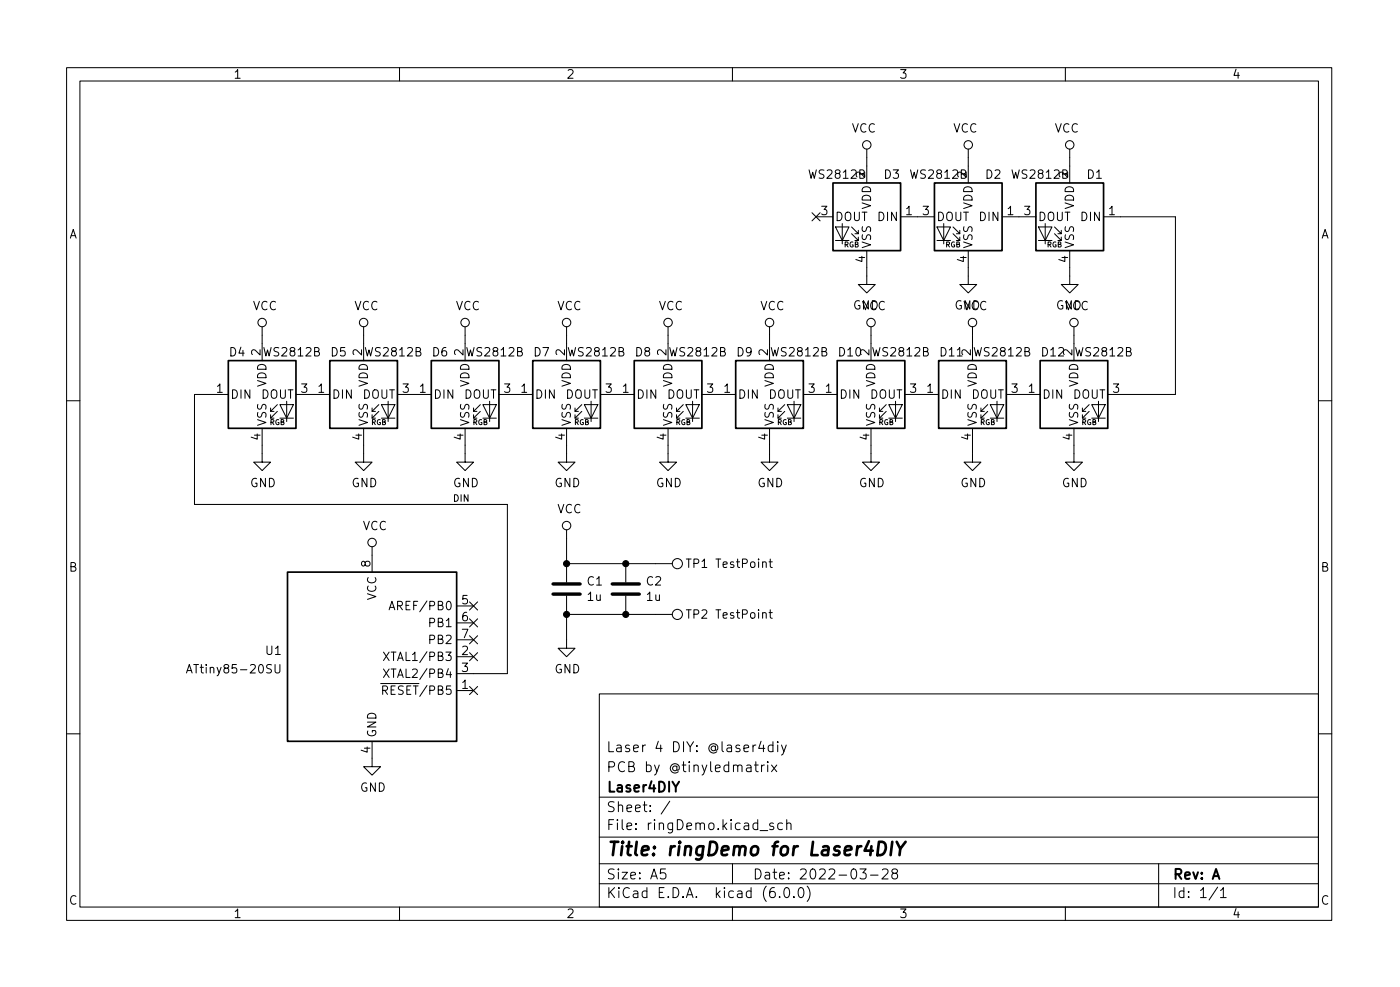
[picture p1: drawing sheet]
<svg xmlns="http://www.w3.org/2000/svg" width="210mm" height="148mm" viewBox="0 0 210 148" stroke-linecap="round" stroke-linejoin="round" font-family="sans-serif">
<g fill="none" stroke="#000" stroke-width=".15">
<path d="M10 10.2h190v128h-190zM12 12.2h186v124h-186zM60 10.2v2M110 10.2v2M160 10.2v2M121.9 31.9l1.3 1.3M122.6 32.5h2.5M123.2 31.9l-1.3 1.3M125.5 34.1h2l-1 2zM125.5 36.1h2M126.5 33.6v3M127.9 35.1l1 1v-.5"/>
<path d="M127.9 34.1l1 1v-.5M128.4 35.1h.5M130.2 37.6v5.1h-1.3l1.3 1.3 1.2-1.3h-1.2M130.2 22.4v2.5M135.3 32.5h5M140.7 34.1h2l-1 2zM140.7 36.1h2M141.7 33.6v3M143.1 35.1l1 1v-.5M143.1 34.1l1 1v-.5M143.6 35.1h.5M145.4 37.6v5.1h-1.3l1.3 1.3 1.3-1.3h-1.3"/>
<path d="M145.4 22.4v2.5M150.5 32.5h5.1M156 34.1h2l-1 2zM156 36.1h2M157 33.6v3M158.4 35.1l1 1v-.5M158.4 34.1l1 1v-.5M158.9 35.1h.5M160.7 37.6v5.1h-1.3l1.3 1.3 1.2-1.3h-1.2M160.7 22.4v2.5M165.7 32.5h10.8v26.7h-10.1M34.3 59.2h-5.1v16.5h47v25.4h-7.6"/>
<path d="M39.4 49.1v2.5M44.4 59.2h5.1M54.6 49.1v2.5M59.7 59.2h5.1M69.8 49.1v2.5M74.9 59.2h5.1M85.1 49.1v2.5M90.2 59.2h5M100.3 49.1v2.5M105.4 59.2h5.1M115.6 49.1v2.5M120.6 59.2h5.1"/>
<path d="M129.1 45.2a.62 .62 0 0 0-.8 .4 .62 .62 0 0 0 .5 .8l.3-.1v-.4h-.2M130.8 49.1v2.5M135.9 59.2h5.1M144.3 45.2a.62 .62 0 0 0-.7 .4 .62 .62 0 0 0 .4 .8l.4-.1v-.4h-.3M146 49.1v2.5M151.1 59.2h5.1M159.6 45.2a.62 .62 0 0 0-.8 .4 .62 .62 0 0 0 .5 .8l.3-.1v-.4h-.2M161.3 49.1v2.5M10 60.2h2M39.4 64.3v5.1h1.2l-1.2 1.2-1.3-1.2h1.3M40.6 61.8h.5M41.7 61.8l-1.1 1v-.5"/>
<path d="M41.7 60.7l-1.1 1.1v-.6M42 60.7h2.1l-1 2.1zM42 62.8h2.1M43.1 60.2v3.1M54.6 64.3v5.1h1.3l-1.3 1.2-1.3-1.2h1.3M55.9 61.8h.5M56.9 61.8l-1 1v-.5M56.9 60.7l-1 1.1v-.6M57.3 60.7h2l-1 2.1zM57.3 62.8h2M58.3 60.2v3.1M69.8 64.3v5.1h1.3l-1.3 1.2-1.2-1.2h1.2"/>
<path d="M71.1 61.8h.5M72.1 61.8l-1 1v-.5M72.1 60.7l-1 1.1v-.6M72.5 60.7h2l-1 2.1zM72.5 62.8h2M73.5 60.2v3.1M85.1 64.3v5.1h1.3l-1.3 1.2-1.3-1.2h1.3M85.1 79.5v7.9M86.4 61.8h.5M87.4 61.8l-1 1v-.5M87.4 60.7l-1 1.1v-.6M87.8 60.7h2l-1 2.1z"/>
<path d="M87.8 62.8h2M88.8 60.2v3.1M100.3 64.3v5.1h1.3l-1.3 1.2-1.2-1.2h1.2M101.6 61.8h.5M102.6 61.8l-1 1v-.5M102.6 60.7l-1 1.1v-.6M103 60.7h2l-1 2.1zM103 62.8h2M104 60.2v3.1M115.6 64.3v5.1h1.2l-1.2 1.2-1.3-1.2h1.3M116.8 61.8h.5M117.9 61.8l-1.1 1v-.5"/>
<path d="M117.9 60.7l-1.1 1.1v-.6M118.2 60.7h2.1l-1 2.1zM118.2 62.8h2.1M119.3 60.2v3.1M130.8 64.3v5.1h1.3l-1.3 1.2-1.3-1.2h1.3M132.1 61.8h.5M133.1 61.8l-1 1v-.5M133.1 60.7l-1 1.1v-.6M133.5 60.7h2l-1 2.1zM133.5 62.8h2M134.5 60.2v3.1M146 64.3v5.1h1.3l-1.3 1.2-1.2-1.2h1.2"/>
<path d="M147.3 61.8h.5M148.3 61.8l-1 1v-.5M148.3 60.7l-1 1.1v-.6M148.7 60.7h2l-1 2.1zM148.7 62.8h2M149.7 60.2v3.1M161.3 64.3v5.1h1.3l-1.3 1.2-1.3-1.2h1.3M162.6 61.8h.5M163.6 61.8l-1 1v-.5M163.6 60.7l-1 1.1v-.6M164 60.7h2l-1 2.1zM164 62.8h2"/>
<path d="M165 60.2v3.1M198 60.2h2M41.3 99.8v1l.3 .2h.2l.2-.2v-1M55.9 82.1v3.8M57.6 97.9l.8 1.3M58.4 91.5l.5-1.2 .4 1.2M58.4 97.9l-.8 1.3M58.6 91.2h.6M68.6 98.6h2.5M68.6 91h2.5M68.6 93.5h2.5M68.6 96h2.5"/>
<path d="M70.5 92.9l1.2 1.2M70.5 98l1.2 1.2M70.5 95.4l1.2 1.3M70.5 90.4l1.2 1.2M71.7 92.9l-1.2 1.2M71.7 98l-1.2 1.2M71.7 95.4l-1.2 1.3M71.7 90.4l-1.2 1.2M85.1 89.4v7.9h1.3l-1.3 1.3-1.3-1.3h1.3M85.1 84.6h15.9M85.1 92.2h15.9M94 84.6v2.8"/>
<path d="M94 89.4v2.8M115.5 84.3h.5M115.5 92h.5M115.7 83.9v1.1l.3 .2M115.7 91.5v1.1l.3 .2M10 110.2h2M28 101l.4-1.2 .5 1.2M28.1 100.7h.6M55.9 111.3v3.8h1.2l-1.2 1.3-1.3-1.3h1.3M57.6 100.4l.8 1.3M58.4 100.4l-.8 1.3M68.6 103.7h2.5"/>
<path d="M70.5 103.1l1.2 1.2M71.7 103.1l-1.2 1.2M90 104.2h108v32h-108zM90 119.7h108M113.3 114.8h.6M113.5 114.3v1.3l.1 .2h.3M114.3 111.3l-.4 1h1M114.4 114.8v1M114.7 111.8v1M114.8 114.8l-.3 .1-.1 .2M115.3 114.3v.2M115.3 114.8v1"/>
<path d="M115.9 114.8l.8 1M116.1 111.9l-.4-.1-.3 .3v.5l.1 .2h.6M116.1 111.3v1.5M116.7 114.8l-.8 1M116.8 111.3v.2M116.8 111.8v1M117.4 111.8l.3 1M118.1 111.8l-.5 1.4-.2 .1M198 110.2h2M60 136.2v2M90 132.7h108M90 129.7h108"/>
<path d="M90 125.7h108M99.9 130.4h-.7v.8l.2-.2 .5 .1 .1 .2-.1 .5-.2 .1h-.3l-.2-.1M100.6 120.3l-1.3 1.9M110 136.2v2M110 129.7v3M114.2 124.7h1.1M116.2 123.6l-.4-.1-.2 .3 .1 .2 .5 .1v.4h-.6M117.1 134.6v.1M117.5 123.6l-.4-.1-.3 .3v.5l.1 .2h.6M117.9 133.3l.3-.1a.94 .94 0 0 1 0 1.5h-.1a1 1 0 0 1-.2-1.4zM118.2 123.7a.37 .37 0 0 1 .6 .1v.7M118.2 123v1.5"/>
<path d="M119.2 134.6v.1M120.1 133.3l.3-.1a.94 .94 0 0 1 0 1.5h-.2a1 1 0 0 1-.1-1.4zM121.2 133a1.72 1.72 0 0 1 0 2.3M129.2 130.4h.9l-.5 .6a.41 .41 0 0 1 .5 .3v.4l-.2 .2h-.5l-.2-.1M130.7 131.4h1.2M132.5 130.6l.2-.2 .5 .1a.41 .41 0 0 1 .1 .6l-.9 .8h1M134.2 131.1l-.3-.3 .1-.2 .2-.2 .5 .1 .1 .2-.1 .2-.6 .3-.2 .2 .1 .4 .2 .1h.5l.1-.2-.1-.5-.2-.1M160 136.2v2M174 129.7v6.5M182.9 133.2l-1.3 1.9M183.3 133.7l.4-.5v1.5M183.3 134.7h.9"/>
<circle cx="130.2" cy="21.8" r=".63"/>
<circle cx="145.4" cy="21.8" r=".63"/>
<circle cx="160.7" cy="21.8" r=".63"/>
<circle cx="39.4" cy="48.4" r=".63"/>
<circle cx="54.6" cy="48.4" r=".63"/>
<circle cx="69.8" cy="48.4" r=".63"/>
<circle cx="85.1" cy="48.4" r=".63"/>
<circle cx="100.3" cy="48.4" r=".63"/>
<circle cx="115.6" cy="48.4" r=".63"/>
<circle cx="130.8" cy="48.4" r=".63"/>
<circle cx="146" cy="48.4" r=".63"/>
<circle cx="161.3" cy="48.4" r=".63"/>
<circle cx="85.1" cy="78.9" r=".63"/>
<circle cx="55.9" cy="81.4" r=".63"/>
<circle cx="101.7" cy="92.2" r=".76"/>
<circle cx="101.7" cy="84.6" r=".76"/>
</g>
<path d="M132 126.4h.5a.97 .97 0 0 1 .4 1.5 .9 .9 0 0 1-1.1 .5zM134 126.4l-.2 2M134.7 126.4l.5 1 .8-1M135.2 127.4l-.1 1" fill="none" stroke="#000" stroke-width=".4"/>
<path d="M101 117.3l.5 .8 .5-.8" fill="none" stroke="#000" stroke-width=".3"/>
<g fill="none" stroke="#000" stroke-width=".25">
<path d="M125.1 27.5h10.2v10.1h-10.2zM140.3 27.5h10.2v10.1h-10.2zM155.6 27.5h10.1v10.1h-10.1zM34.3 54.1h10.1v10.2h-10.1zM49.5 54.1h10.2v10.2h-10.2zM64.8 54.1h10.1v10.2h-10.1zM80 54.1h10.2v10.2h-10.2zM95.2 54.1h10.2v10.2h-10.2zM110.5 54.1h10.1v10.2h-10.1zM125.7 54.1h10.2v10.2h-10.2zM141 54.1h10.1v10.2h-10.1zM156.2 54.1h10.2v10.2h-10.2z"/>
<path d="M43.2 85.9h25.4v25.4h-25.4z"/>
</g>
<path d="M83.1 89.2h4M83.1 87.7h4M91.9 89.2h4.1M91.9 87.7h4.1" fill="none" stroke="#000" stroke-width=".51"/>
<g fill="#000" stroke="#000" stroke-width=".15">
<circle cx="85.1" cy="92.2" r=".46"/>
<circle cx="85.1" cy="84.6" r=".46"/>
<circle cx="94" cy="92.2" r=".46"/>
<circle cx="94" cy="84.6" r=".46"/>
</g>
<text font-size="2.8" x="91" y="128.5">Title: ringDemo for Laser4DIY</text>
<g font-size="2.1">
<text x="91" y="112.9">Laser 4 DIY: @laser4diy</text>
<text x="91" y="118.9">Laser4DIY</text>
<text x="91" y="115.9">PCB by @tinyledmatrix</text>
<text x="91" y="124.6">File: ringDemo.kicad_sch</text>
<text x="91" y="121.9">Sheet: /</text>
<text x="91" y="134.8">KiCad E.D.A. kicad (6.0.0)</text>
<text x="91" y="132">Size: A5</text>
<text x="113" y="132">Date: 2022-03-28</text>
<text x="176" y="132">Rev: A</text>
<text x="176" y="134.8">Id: 1/1</text>
</g>
<g font-size="1.8">
<text x="35" y="11.8">1</text>
<text x="85" y="11.8">2</text>
<text x="135" y="11.8">3</text>
<text x="185" y="11.8">4</text>
<text x="127.9" y="19.9">VCC</text>
<text x="143.1" y="19.9">VCC</text>
<text x="158.4" y="19.9">VCC</text>
<text x="121.7" y="26.8">WS2812B</text>
<text x="129.9" y="26.7" transform="rotate(-90 129.9 26.7)">2</text>
<text x="132.8" y="26.8">D3</text>
<text x="136.9" y="26.8">WS2812B</text>
<text x="145.2" y="26.7" transform="rotate(-90 145.2 26.7)">2</text>
<text x="148" y="26.8">D2</text>
<text x="152.2" y="26.8">WS2812B</text>
<text x="160.4" y="26.7" transform="rotate(-90 160.4 26.7)">2</text>
<text x="163.3" y="26.8">D1</text>
<text x="10.3" y="35.8">A</text>
<text x="123.3" y="32.3">3</text>
<text x="125.3" y="33.2">DOUT</text>
<text x="130.8" y="31.5" transform="rotate(-90 130.8 31.5)">VDD</text>
<text x="132" y="33.2">DIN</text>
<text x="136" y="32.3">1</text>
<text x="138.6" y="32.3">3</text>
<text x="140.6" y="33.2">DOUT</text>
<text x="146" y="31.5" transform="rotate(-90 146 31.5)">VDD</text>
<text x="147.2" y="33.2">DIN</text>
<text x="151.3" y="32.3">1</text>
<text x="153.8" y="32.3">3</text>
<text x="155.8" y="33.2">DOUT</text>
<text x="161.3" y="31.5" transform="rotate(-90 161.3 31.5)">VDD</text>
<text x="162.4" y="33.2">DIN</text>
<text x="166.5" y="32.3">1</text>
<text x="198.4" y="35.8">A</text>
<text x="129.9" y="39.4" transform="rotate(-90 129.9 39.4)">4</text>
<text x="130.8" y="37.4" transform="rotate(-90 130.8 37.4)">VSS</text>
<text x="145.2" y="39.4" transform="rotate(-90 145.2 39.4)">4</text>
<text x="146" y="37.4" transform="rotate(-90 146 37.4)">VSS</text>
<text x="160.4" y="39.4" transform="rotate(-90 160.4 39.4)">4</text>
<text x="161.3" y="37.4" transform="rotate(-90 161.3 37.4)">VSS</text>
<text x="37.9" y="46.6">VCC</text>
<text x="53.2" y="46.6">VCC</text>
<text x="68.4" y="46.6">VCC</text>
<text x="83.7" y="46.6">VCC</text>
<text x="98.9" y="46.6">VCC</text>
<text x="114.1" y="46.6">VCC</text>
<text x="129.4" y="46.6">VCC</text>
<text x="144.6" y="46.6">VCC</text>
<text x="159.9" y="46.6">VCC</text>
<text x="34.5" y="53.5">D4</text>
<text x="39.1" y="53.4" transform="rotate(-90 39.1 53.4)">2</text>
<text x="39.8" y="53.5">WS2812B</text>
<text x="49.7" y="53.5">D5</text>
<text x="54.4" y="53.4" transform="rotate(-90 54.4 53.4)">2</text>
<text x="55" y="53.5">WS2812B</text>
<text x="65" y="53.5">D6</text>
<text x="69.6" y="53.4" transform="rotate(-90 69.6 53.4)">2</text>
<text x="70.3" y="53.5">WS2812B</text>
<text x="80.2" y="53.5">D7</text>
<text x="84.8" y="53.4" transform="rotate(-90 84.8 53.4)">2</text>
<text x="85.5" y="53.5">WS2812B</text>
<text x="95.4" y="53.5">D8</text>
<text x="100.1" y="53.4" transform="rotate(-90 100.1 53.4)">2</text>
<text x="100.8" y="53.5">WS2812B</text>
<text x="110.7" y="53.5">D9</text>
<text x="115.3" y="53.4" transform="rotate(-90 115.3 53.4)">2</text>
<text x="116" y="53.5">WS2812B</text>
<text x="126" y="53.5">D10</text>
<text x="130.6" y="53.4" transform="rotate(-90 130.6 53.4)">2</text>
<text x="131.2" y="53.5">WS2812B</text>
<text x="141.3" y="53.5">D11</text>
<text x="145.8" y="53.4" transform="rotate(-90 145.8 53.4)">2</text>
<text x="146.5" y="53.5">WS2812B</text>
<text x="156.5" y="53.5">D12</text>
<text x="161" y="53.4" transform="rotate(-90 161 53.4)">2</text>
<text x="161.7" y="53.5">WS2812B</text>
<text x="32.5" y="59">1</text>
<text x="34.5" y="59.9">DIN</text>
<text x="39.2" y="59.9">DOUT</text>
<text x="40" y="58.1" transform="rotate(-90 40 58.1)">VDD</text>
<text x="45.2" y="59">3</text>
<text x="47.8" y="59">1</text>
<text x="49.8" y="59.9">DIN</text>
<text x="54.4" y="59.9">DOUT</text>
<text x="55.2" y="58.1" transform="rotate(-90 55.2 58.1)">VDD</text>
<text x="60.5" y="59">3</text>
<text x="63" y="59">1</text>
<text x="65" y="59.9">DIN</text>
<text x="69.7" y="59.9">DOUT</text>
<text x="70.5" y="58.1" transform="rotate(-90 70.5 58.1)">VDD</text>
<text x="75.7" y="59">3</text>
<text x="78.2" y="59">1</text>
<text x="80.3" y="59.9">DIN</text>
<text x="84.9" y="59.9">DOUT</text>
<text x="85.7" y="58.1" transform="rotate(-90 85.7 58.1)">VDD</text>
<text x="90.9" y="59">3</text>
<text x="93.5" y="59">1</text>
<text x="95.5" y="59.9">DIN</text>
<text x="100.1" y="59.9">DOUT</text>
<text x="101" y="58.1" transform="rotate(-90 101 58.1)">VDD</text>
<text x="106.2" y="59">3</text>
<text x="108.7" y="59">1</text>
<text x="110.7" y="59.9">DIN</text>
<text x="115.4" y="59.9">DOUT</text>
<text x="116.2" y="58.1" transform="rotate(-90 116.2 58.1)">VDD</text>
<text x="121.4" y="59">3</text>
<text x="124" y="59">1</text>
<text x="126" y="59.9">DIN</text>
<text x="130.6" y="59.9">DOUT</text>
<text x="131.4" y="58.1" transform="rotate(-90 131.4 58.1)">VDD</text>
<text x="136.7" y="59">3</text>
<text x="139.2" y="59">1</text>
<text x="141.2" y="59.9">DIN</text>
<text x="145.9" y="59.9">DOUT</text>
<text x="146.7" y="58.1" transform="rotate(-90 146.7 58.1)">VDD</text>
<text x="151.9" y="59">3</text>
<text x="154.4" y="59">1</text>
<text x="156.5" y="59.9">DIN</text>
<text x="161.1" y="59.9">DOUT</text>
<text x="161.9" y="58.1" transform="rotate(-90 161.9 58.1)">VDD</text>
<text x="167.1" y="59">3</text>
<text x="40" y="64" transform="rotate(-90 40 64)">VSS</text>
<text x="55.2" y="64" transform="rotate(-90 55.2 64)">VSS</text>
<text x="70.5" y="64" transform="rotate(-90 70.5 64)">VSS</text>
<text x="85.7" y="64" transform="rotate(-90 85.7 64)">VSS</text>
<text x="101" y="64" transform="rotate(-90 101 64)">VSS</text>
<text x="116.2" y="64" transform="rotate(-90 116.2 64)">VSS</text>
<text x="131.4" y="64" transform="rotate(-90 131.4 64)">VSS</text>
<text x="146.7" y="64" transform="rotate(-90 146.7 64)">VSS</text>
<text x="161.9" y="64" transform="rotate(-90 161.9 64)">VSS</text>
<text x="39.1" y="66.1" transform="rotate(-90 39.1 66.1)">4</text>
<text x="54.4" y="66.1" transform="rotate(-90 54.4 66.1)">4</text>
<text x="69.6" y="66.1" transform="rotate(-90 69.6 66.1)">4</text>
<text x="84.8" y="66.1" transform="rotate(-90 84.8 66.1)">4</text>
<text x="100.1" y="66.1" transform="rotate(-90 100.1 66.1)">4</text>
<text x="115.3" y="66.1" transform="rotate(-90 115.3 66.1)">4</text>
<text x="130.6" y="66.1" transform="rotate(-90 130.6 66.1)">4</text>
<text x="145.8" y="66.1" transform="rotate(-90 145.8 66.1)">4</text>
<text x="161" y="66.1" transform="rotate(-90 161 66.1)">4</text>
<text x="37.5" y="73.1">GND</text>
<text x="52.8" y="73.1">GND</text>
<text x="68" y="73.1">GND</text>
<text x="83.3" y="73.1">GND</text>
<text x="83.7" y="77">VCC</text>
<text x="98.5" y="73.1">GND</text>
<text x="113.7" y="73.1">GND</text>
<text x="129" y="73.1">GND</text>
<text x="144.2" y="73.1">GND</text>
<text x="159.5" y="73.1">GND</text>
<text x="54.4" y="79.6">VCC</text>
<text x="10.3" y="85.8">B</text>
<text x="55.6" y="85.1" transform="rotate(-90 55.6 85.1)">8</text>
<text x="88.2" y="87.9">C1</text>
<text x="97.1" y="87.9">C2</text>
<text x="103.1" y="85.3">TP1</text>
<text x="107.7" y="85.3">TestPoint</text>
<text x="198.4" y="85.8">B</text>
<text x="56.5" y="90.1" transform="rotate(-90 56.5 90.1)">VCC</text>
<text x="59.3" y="91.6">AREF/PB0</text>
<text x="64.6" y="94.1">PB1</text>
<text x="69.4" y="90.7">5</text>
<text x="69.4" y="93.3">6</text>
<text x="69.4" y="95.8">7</text>
<text x="88.2" y="90.2">1u</text>
<text x="97.1" y="90.2">1u</text>
<text x="103.1" y="92.9">TP2</text>
<text x="107.7" y="92.9">TestPoint</text>
<text x="28.9" y="101.1">ATtiny85-20SU</text>
<text x="39.9" y="98.3">U1</text>
<text x="58.5" y="99.2">XTAL1/PB3</text>
<text x="58.5" y="101.8">XTAL2/PB4</text>
<text x="64.6" y="96.7">PB2</text>
<text x="69.4" y="98.3">2</text>
<text x="69.4" y="100.9">3</text>
<text x="83.3" y="101.1">GND</text>
<text x="56.9" y="104.3">~{RESET}/PB5</text>
<text x="69.4" y="103.4">1</text>
<text x="55.6" y="113" transform="rotate(-90 55.6 113)">4</text>
<text x="56.5" y="110.8" transform="rotate(-90 56.5 110.8)">GND</text>
<text x="54" y="118.9">GND</text>
<text x="10.3" y="135.8">C</text>
<text x="35" y="137.8">1</text>
<text x="85" y="137.8">2</text>
<text x="135" y="137.8">3</text>
<text x="185" y="137.8">4</text>
<text x="198.4" y="135.8">C</text>
</g>
<text font-size="1.4" x="67.9" y="75.3">DIN</text>
<g font-size="1.1">
<text x="126.7" y="37.1">RGB</text>
<text x="141.9" y="37.1">RGB</text>
<text x="157.2" y="37.1">RGB</text>
<text x="40.5" y="63.8">RGB</text>
<text x="55.7" y="63.8">RGB</text>
<text x="71" y="63.8">RGB</text>
<text x="86.2" y="63.8">RGB</text>
<text x="101.4" y="63.8">RGB</text>
<text x="116.7" y="63.8">RGB</text>
<text x="131.9" y="63.8">RGB</text>
<text x="147.2" y="63.8">RGB</text>
<text x="162.4" y="63.8">RGB</text>
</g>
</svg>
